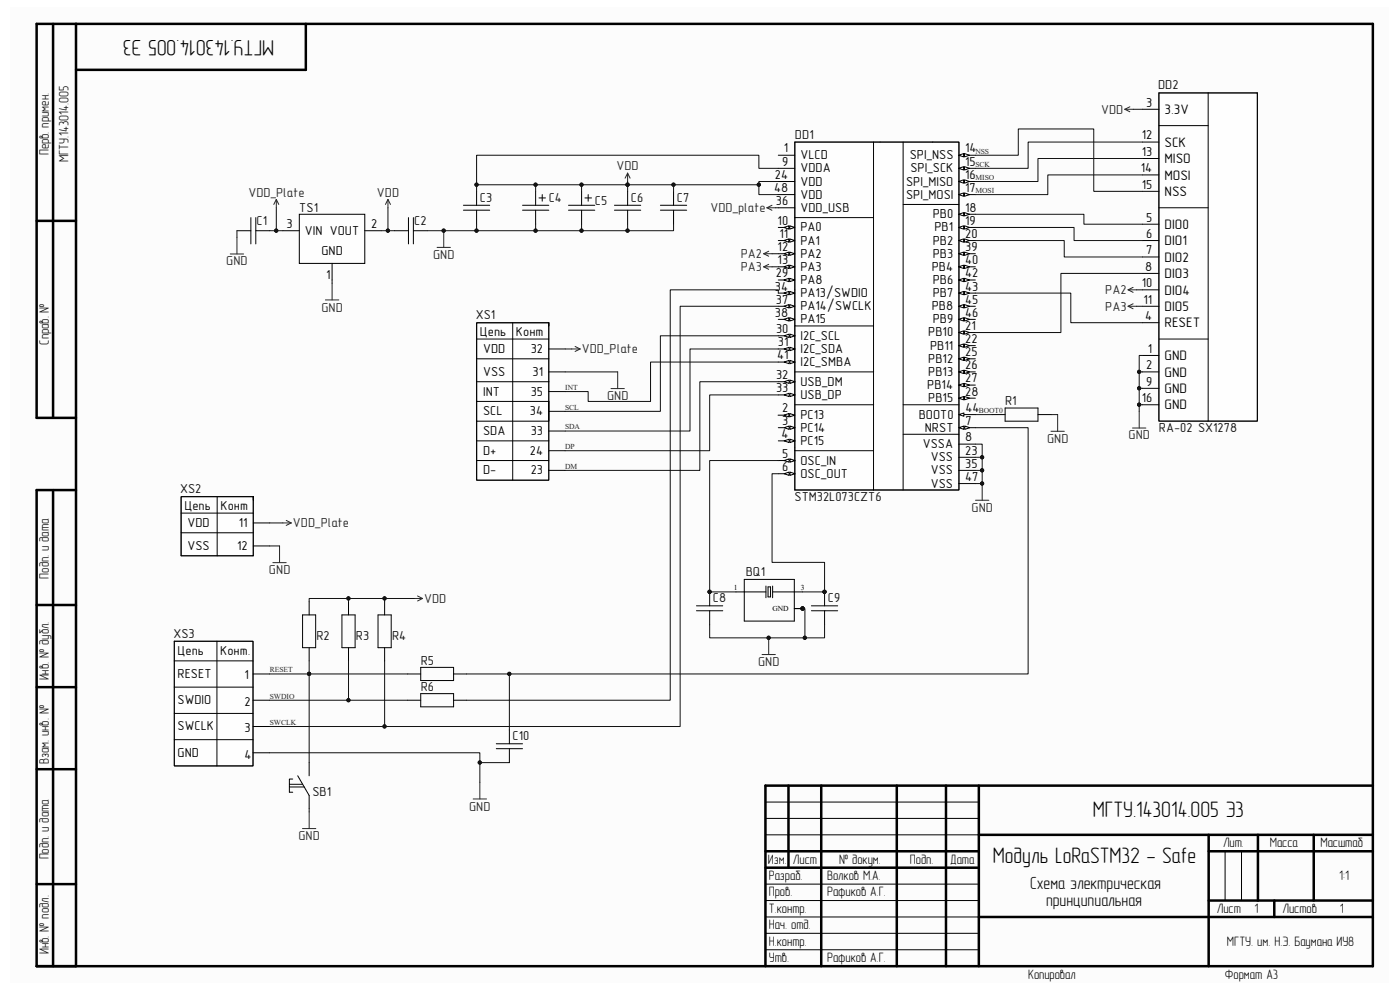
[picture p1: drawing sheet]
<svg xmlns="http://www.w3.org/2000/svg" width="297mm" height="210mm" viewBox="0 0 297 210" stroke-linecap="round" stroke-linejoin="round" font-family="sans-serif">
<path d="M2.2 1.6h292.5v206.8h-292.5z" fill="#fcfcfc"/>
<g fill="none" stroke="#000" stroke-width=".53">
<path d="M11.3 5.1v83.5M16.1 5.1v199.9M64.9 5.1v9.7h-48.8M7.8 46.9h8.3M16.1 88.6h-8.3v-83.5h283.5v199.9h-283.5v-101h8.3M11.3 104v101M7.8 128.3h8.3M7.8 145.8h8.3M7.8 163.2h8.3M167.3 166.7v17.4M174.2 166.7v38.3M190.3 166.7v38.3"/>
<path d="M200.7 166.7v38.3M207.7 177.1h83.6M207.7 166.7v38.3M256.4 177.1v27.9M266.9 177.1v13.9M278.7 177.1v13.9M291.3 166.7h-128.9v38.3M7.8 187.6h8.3M162.4 180.6h45.3M162.4 184.1h45.3M207.7 194.5h83.6M256.4 180.6h34.9"/>
<path d="M256.4 191h34.9M270.3 191v3.5"/>
</g>
<path d="M162.4 177.1h45.3M162.4 173.6h45.3M162.4 170.1h45.3M162.4 198h45.3M162.4 194.5h45.3M162.4 191h45.3M162.4 187.6h45.3M259.9 180.6v10.4M263.4 180.6v10.4M162.4 201.5h45.3" fill="none" stroke="#000" stroke-width=".21"/>
<path d="M245.9 19.8h20.8v69.5h-20.8z" fill="#fefefe"/>
<g fill="none" stroke="#262626" stroke-width=".21">
<path d="M245.9 19.7h20.8v69.6h-20.8zM238.6 23.2l1.1 .5M238.6 23.2h1.8M239.7 22.7l-1.1 .5M48.9 53.9h2.8M50.3 50.3v3.6M58.6 42.3l-.5 1.1M58.6 42.3l.5 1.1M58.6 42.3v1.8M92.7 52.5h2.9M94.1 48.9v3.6M69 63.6h2.9"/>
<path d="M70.5 60.1v3.5M240.3 90.8h2.8M241.7 87.3v3.5"/>
</g>
<g fill="none" stroke="#000" stroke-width=".21">
<path d="M245.9 19.7h20.9v69.6h-20.9zM256.3 19.7v69.6M242.4 23.2h3.5M242.4 30.1h3.5M242.4 33.6h3.5M242.4 37.1h3.5M245.9 26.7h10.4M50.3 48.9h2.9M53.2 46.2v5.5M54.3 48.9h2.9M54.3 46.2v5.5M83.7 48.9h3"/>
<path d="M86.7 46.2v5.5M87.7 46.2v5.5M87.7 48.9h3M242.4 40.6h3.5M242.4 47.6h3.5M242.4 51h3.5M242.4 54.5h3.5M242.4 58h3.5M245.9 44.1h10.4M242.4 61.5h3.5M242.4 65h3.5M242.4 68.5h3.5"/>
<path d="M242.4 75.4h3.5M242.4 78.9h3.5M245.9 71.9h10.4M242.4 82.4h3.5M242.4 85.9h3.5"/>
</g>
<circle cx="94.1" cy="48.9" r=".34" fill="#0e0e0e" stroke="#0e0e0e" stroke-width=".21"/>
<path d="M38.5 105.4h15.2v12.5h-15.2z" fill="#fefefe"/>
<g fill="none" stroke="#262626" stroke-width=".21">
<path d="M82.3 42.3l-.5 1.1M82.3 42.3l.5 1.1M82.3 42.3v1.8M223 91.5h2.8M224.4 88v3.5M38.4 105.4h15.3v12.5h-15.3zM57.9 119.4h2.8M59.3 115.8v3.6M60 110.9h1.8M60.7 110.4l1.1 .5M61.8 110.9l-1.1 .6M207 106.1h2.8"/>
<path d="M208.4 102.6v3.5M87.9 127h1.7M88.6 126.4l1 .6M89.6 127l-1 .5M100.4 169.5h2.8M101.8 166v3.5"/>
</g>
<g fill="none" stroke="#000" stroke-width=".21">
<path d="M210.5 88h2.7M213.2 86.6h7v2.7h-7zM220.2 88h2.8M38.4 108.8h15.3M38.4 113h15.3M46.1 105.4v12.5M53.7 105.4h-15.3v12.5h15.3v-12.5v.7M53.7 110.9h3.5M53.7 115.8h3.5M64.2 130.4h2.8v7h-2.8zM65.6 127.7v2.7M65.6 137.4v2.8"/>
<path d="M72.5 130.4h2.8v7h-2.8zM73.9 127.7v2.7M73.9 137.4v2.8M80.2 130.4h2.8v7h-2.8zM81.6 127.7v2.7M81.6 137.4v2.8M86.5 143h2.8M86.5 148.5h2.8M89.3 141.6h6.9v2.8h-6.9zM89.3 147.1h6.9v2.8h-6.9zM96.2 143h2.8M96.2 148.5h2.8"/>
</g>
<circle cx="208.4" cy="102.6" r=".34" fill="#0e0e0e" stroke="#0e0e0e" stroke-width=".21"/>
<path d="M168.7 30.2h34.8v73.7h-34.8z" fill="#fefefe"/>
<path d="M168.7 30.1h34.8v73.8h-34.8z" fill="none" stroke="#262626" stroke-width=".21"/>
<path d="M165.1 32.9h3.5M165.1 35.7h3.5M165.1 38.5h3.5M165.1 44.1h3.5M165.1 41.3h3.5M203.4 99.8h3.5M203.4 97h3.5M203.4 94.2h3.5M165.1 100.5h3.6M203.4 102.6h3.5" fill="none" stroke="#000" stroke-width=".21"/>
<path d="M167.6 100.1l1.1 .4-1.1 .3z" fill="#fcfcfc"/>
<path d="M167.6 100.1l1.1 .4-1.1 .3z" fill="none" stroke="#000" stroke-width=".21"/>
<path d="M166.4 100.5l1-.4v.7z" fill="#fcfcfc"/>
<path d="M165.1 97.7h3.6M166.4 100.5l1-.4v.7z" fill="none" stroke="#000" stroke-width=".21"/>
<path d="M167.6 97.3l1.1 .4-1.1 .4z" fill="#fcfcfc"/>
<path d="M167.6 97.3l1.1 .4-1.1 .4z" fill="none" stroke="#000" stroke-width=".21"/>
<path d="M166.4 97.7l1-.4v.8z" fill="#fcfcfc"/>
<path d="M165.1 93.5h3.6M166.4 97.7l1-.4v.8z" fill="none" stroke="#000" stroke-width=".21"/>
<path d="M167.6 93.2l1.1 .3-1.1 .4z" fill="#fcfcfc"/>
<path d="M167.6 93.2l1.1 .3-1.1 .4z" fill="none" stroke="#000" stroke-width=".21"/>
<path d="M166.4 93.5l1-.3v.7z" fill="#fcfcfc"/>
<path d="M165.1 90.7h3.6M166.4 93.5l1-.3v.7z" fill="none" stroke="#000" stroke-width=".21"/>
<path d="M167.6 90.4l1.1 .3-1.1 .4z" fill="#fcfcfc"/>
<path d="M167.6 90.4l1.1 .3-1.1 .4z" fill="none" stroke="#000" stroke-width=".21"/>
<path d="M166.4 90.7l1-.3v.7z" fill="#fcfcfc"/>
<path d="M165.1 88.1h3.5M166.4 90.7l1-.3v.7z" fill="none" stroke="#000" stroke-width=".21"/>
<path d="M167.5 87.7l1.1 .4-1.1 .3z" fill="#fcfcfc"/>
<path d="M167.5 87.7l1.1 .4-1.1 .3z" fill="none" stroke="#000" stroke-width=".21"/>
<path d="M166.3 88.1l1.1-.4v.7z" fill="#fcfcfc"/>
<path d="M166.3 88.1l1.1-.4v.7zM203.4 84.5h3.5" fill="none" stroke="#000" stroke-width=".21"/>
<path d="M203.4 84.5l1-.4v.7z" fill="#fcfcfc"/>
<path d="M203.4 84.5l1-.4v.7z" fill="none" stroke="#000" stroke-width=".21"/>
<path d="M204.6 84.1l1.1 .4-1.1 .3z" fill="#fcfcfc"/>
<path d="M203.4 81.7h3.5M204.6 84.1l1.1 .4-1.1 .3z" fill="none" stroke="#000" stroke-width=".21"/>
<path d="M203.4 81.7l1-.4v.7z" fill="#fcfcfc"/>
<path d="M203.4 81.7l1-.4v.7z" fill="none" stroke="#000" stroke-width=".21"/>
<path d="M204.6 81.3l1.1 .4-1.1 .3z" fill="#fcfcfc"/>
<path d="M203.4 78.9h3.5M204.6 81.3l1.1 .4-1.1 .3z" fill="none" stroke="#000" stroke-width=".21"/>
<path d="M203.4 78.9l1-.4v.7z" fill="#fcfcfc"/>
<path d="M203.4 78.9l1-.4v.7z" fill="none" stroke="#000" stroke-width=".21"/>
<path d="M204.6 78.5l1.1 .4-1.1 .3z" fill="#fcfcfc"/>
<path d="M203.4 76.1h3.5M204.6 78.5l1.1 .4-1.1 .3z" fill="none" stroke="#000" stroke-width=".21"/>
<path d="M203.4 76.1l1-.3v.7z" fill="#fcfcfc"/>
<path d="M203.4 76.1l1-.3v.7z" fill="none" stroke="#000" stroke-width=".21"/>
<path d="M204.6 75.8l1.1 .3-1.1 .4z" fill="#fcfcfc"/>
<path d="M203.4 73.3h3.5M204.6 75.8l1.1 .3-1.1 .4z" fill="none" stroke="#000" stroke-width=".21"/>
<path d="M203.4 73.3l1-.3v.7z" fill="#fcfcfc"/>
<path d="M203.4 73.3l1-.3v.7z" fill="none" stroke="#000" stroke-width=".21"/>
<path d="M204.6 73l1.1 .3-1.1 .4z" fill="#fcfcfc"/>
<path d="M203.4 70.5h3.5M204.6 73l1.1 .3-1.1 .4z" fill="none" stroke="#000" stroke-width=".21"/>
<path d="M203.4 70.5l1-.3v.7z" fill="#fcfcfc"/>
<path d="M203.4 70.5l1-.3v.7z" fill="none" stroke="#000" stroke-width=".21"/>
<path d="M204.6 70.2l1.1 .3-1.1 .4z" fill="#fcfcfc"/>
<path d="M203.4 67.7h3.5M204.6 70.2l1.1 .3-1.1 .4z" fill="none" stroke="#000" stroke-width=".21"/>
<path d="M203.4 67.7l1-.3v.7z" fill="#fcfcfc"/>
<path d="M203.4 67.7l1-.3v.7z" fill="none" stroke="#000" stroke-width=".21"/>
<path d="M204.6 67.4l1.1 .3-1.1 .4z" fill="#fcfcfc"/>
<path d="M203.4 65h3.5M204.6 67.4l1.1 .3-1.1 .4z" fill="none" stroke="#000" stroke-width=".21"/>
<path d="M203.4 65l1-.4v.7z" fill="#fcfcfc"/>
<path d="M203.4 65l1-.4v.7z" fill="none" stroke="#000" stroke-width=".21"/>
<path d="M204.6 64.6l1.1 .4-1.1 .3z" fill="#fcfcfc"/>
<path d="M203.4 62.2h3.5M204.6 64.6l1.1 .4-1.1 .3z" fill="none" stroke="#000" stroke-width=".21"/>
<path d="M203.4 62.2l1-.4v.7z" fill="#fcfcfc"/>
<path d="M203.4 62.2l1-.4v.7z" fill="none" stroke="#000" stroke-width=".21"/>
<path d="M204.6 61.8l1.1 .4-1.1 .3z" fill="#fcfcfc"/>
<path d="M203.4 59.4h3.5M204.6 61.8l1.1 .4-1.1 .3z" fill="none" stroke="#000" stroke-width=".21"/>
<path d="M203.4 59.4l1-.4v.8z" fill="#fcfcfc"/>
<path d="M203.4 59.4l1-.4v.8z" fill="none" stroke="#000" stroke-width=".21"/>
<path d="M204.6 59l1.1 .4-1.1 .4z" fill="#fcfcfc"/>
<path d="M204.6 59l1.1 .4-1.1 .4zM165.1 76.8h3.6" fill="none" stroke="#000" stroke-width=".21"/>
<path d="M167.6 76.5l1.1 .3-1.1 .4z" fill="#fcfcfc"/>
<path d="M167.6 76.5l1.1 .3-1.1 .4z" fill="none" stroke="#000" stroke-width=".21"/>
<path d="M166.4 76.8l1-.3v.7z" fill="#fcfcfc"/>
<path d="M203.4 56.6h3.5M166.4 76.8l1-.3v.7z" fill="none" stroke="#000" stroke-width=".21"/>
<path d="M203.4 56.6l1-.3v.7z" fill="#fcfcfc"/>
<path d="M203.4 56.6l1-.3v.7z" fill="none" stroke="#000" stroke-width=".21"/>
<path d="M204.6 56.3l1.1 .3-1.1 .4z" fill="#fcfcfc"/>
<path d="M203.4 53.8h3.5M204.6 56.3l1.1 .3-1.1 .4z" fill="none" stroke="#000" stroke-width=".21"/>
<path d="M203.4 53.8l1-.3v.7z" fill="#fcfcfc"/>
<path d="M203.4 53.8l1-.3v.7z" fill="none" stroke="#000" stroke-width=".21"/>
<path d="M204.6 53.5l1.1 .3-1.1 .4z" fill="#fcfcfc"/>
<path d="M203.4 51h3.5M204.6 53.5l1.1 .3-1.1 .4z" fill="none" stroke="#000" stroke-width=".21"/>
<path d="M203.4 51l1-.3v.7z" fill="#fcfcfc"/>
<path d="M203.4 51l1-.3v.7z" fill="none" stroke="#000" stroke-width=".21"/>
<path d="M204.6 50.7l1.1 .3-1.1 .4z" fill="#fcfcfc"/>
<path d="M203.4 48.3h3.5M204.6 50.7l1.1 .3-1.1 .4z" fill="none" stroke="#000" stroke-width=".21"/>
<path d="M203.4 48.3l1-.4v.7z" fill="#fcfcfc"/>
<path d="M203.4 48.3l1-.4v.7z" fill="none" stroke="#000" stroke-width=".21"/>
<path d="M204.6 47.9l1.1 .4-1.1 .3z" fill="#fcfcfc"/>
<path d="M203.4 45.5h3.5M204.6 47.9l1.1 .4-1.1 .3z" fill="none" stroke="#000" stroke-width=".21"/>
<path d="M203.4 45.5l1-.4v.7z" fill="#fcfcfc"/>
<path d="M203.4 45.5l1-.4v.7z" fill="none" stroke="#000" stroke-width=".21"/>
<path d="M204.6 45.1l1.1 .4-1.1 .3z" fill="#fcfcfc"/>
<path d="M204.6 45.1l1.1 .4-1.1 .3zM165.1 67.7h3.5" fill="none" stroke="#000" stroke-width=".21"/>
<path d="M167.5 67.4l1.1 .3-1.1 .4z" fill="#fcfcfc"/>
<path d="M167.5 67.4l1.1 .3-1.1 .4z" fill="none" stroke="#000" stroke-width=".21"/>
<path d="M166.3 67.7l1.1-.3v.7z" fill="#fcfcfc"/>
<path d="M165.1 65h3.5M166.3 67.7l1.1-.3v.7z" fill="none" stroke="#000" stroke-width=".21"/>
<path d="M167.5 64.6l1.1 .4-1.1 .3z" fill="#fcfcfc"/>
<path d="M167.5 64.6l1.1 .4-1.1 .3z" fill="none" stroke="#000" stroke-width=".21"/>
<path d="M166.3 65l1.1-.4v.7z" fill="#fcfcfc"/>
<path d="M165.1 62.2h3.5M166.3 65l1.1-.4v.7z" fill="none" stroke="#000" stroke-width=".21"/>
<path d="M167.5 61.8l1.1 .4-1.1 .3z" fill="#fcfcfc"/>
<path d="M167.5 61.8l1.1 .4-1.1 .3z" fill="none" stroke="#000" stroke-width=".21"/>
<path d="M166.3 62.2l1.1-.4v.7z" fill="#fcfcfc"/>
<path d="M166.3 62.2l1.1-.4v.7zM165.1 83.8h3.6" fill="none" stroke="#000" stroke-width=".21"/>
<path d="M167.6 83.4l1.1 .4-1.1 .3z" fill="#fcfcfc"/>
<path d="M167.6 83.4l1.1 .4-1.1 .3z" fill="none" stroke="#000" stroke-width=".21"/>
<path d="M166.4 83.8l1-.4v.7z" fill="#fcfcfc"/>
<path d="M165.1 81h3.6M166.4 83.8l1-.4v.7z" fill="none" stroke="#000" stroke-width=".21"/>
<path d="M167.6 80.6l1.1 .4-1.1 .3z" fill="#fcfcfc"/>
<path d="M167.6 80.6l1.1 .4-1.1 .3z" fill="none" stroke="#000" stroke-width=".21"/>
<path d="M166.4 81l1-.4v.7z" fill="#fcfcfc"/>
<path d="M165.1 74h3.6M166.4 81l1-.4v.7z" fill="none" stroke="#000" stroke-width=".21"/>
<path d="M167.6 73.7l1.1 .3-1.1 .4z" fill="#fcfcfc"/>
<path d="M167.6 73.7l1.1 .3-1.1 .4z" fill="none" stroke="#000" stroke-width=".21"/>
<path d="M166.4 74l1-.3v.7z" fill="#fcfcfc"/>
<path d="M165.1 71.2h3.6M166.4 74l1-.3v.7z" fill="none" stroke="#000" stroke-width=".21"/>
<path d="M167.6 70.9l1.1 .3-1.1 .4z" fill="#fcfcfc"/>
<path d="M167.6 70.9l1.1 .3-1.1 .4z" fill="none" stroke="#000" stroke-width=".21"/>
<path d="M166.4 71.2l1-.3v.7z" fill="#fcfcfc"/>
<path d="M165.1 59.4h3.5M166.4 71.2l1-.3v.7z" fill="none" stroke="#000" stroke-width=".21"/>
<path d="M167.5 59l1.1 .4-1.1 .4z" fill="#fcfcfc"/>
<path d="M167.5 59l1.1 .4-1.1 .4z" fill="none" stroke="#000" stroke-width=".21"/>
<path d="M166.3 59.4l1.1-.4v.8z" fill="#fcfcfc"/>
<path d="M166.3 59.4l1.1-.4v.8zM203.4 41.3h3.5" fill="none" stroke="#000" stroke-width=".21"/>
<path d="M203.4 41.3l1-.4v.7z" fill="#fcfcfc"/>
<path d="M203.4 41.3l1-.4v.7z" fill="none" stroke="#000" stroke-width=".21"/>
<path d="M204.6 40.9l1.1 .4-1.1 .3z" fill="#fcfcfc"/>
<path d="M203.4 38.5h3.5M204.6 40.9l1.1 .4-1.1 .3z" fill="none" stroke="#000" stroke-width=".21"/>
<path d="M203.4 38.5l1-.3v.7z" fill="#fcfcfc"/>
<path d="M203.4 38.5l1-.3v.7z" fill="none" stroke="#000" stroke-width=".21"/>
<path d="M204.6 38.2l1.1 .3-1.1 .4z" fill="#fcfcfc"/>
<path d="M203.4 35.7h3.5M204.6 38.2l1.1 .3-1.1 .4z" fill="none" stroke="#000" stroke-width=".21"/>
<path d="M203.4 35.7l1-.3v.7z" fill="#fcfcfc"/>
<path d="M203.4 35.7l1-.3v.7z" fill="none" stroke="#000" stroke-width=".21"/>
<path d="M204.6 35.4l1.1 .3-1.1 .4z" fill="#fcfcfc"/>
<path d="M203.4 32.9h3.5M204.6 35.4l1.1 .3-1.1 .4z" fill="none" stroke="#000" stroke-width=".21"/>
<path d="M203.4 32.9l1-.3v.7z" fill="#fcfcfc"/>
<path d="M203.4 32.9l1-.3v.7z" fill="none" stroke="#000" stroke-width=".21"/>
<path d="M204.6 32.6l1.1 .3-1.1 .4z" fill="#fcfcfc"/>
<path d="M204.6 32.6l1.1 .3-1.1 .4zM165.1 56.6h3.5" fill="none" stroke="#000" stroke-width=".21"/>
<path d="M167.5 56.3l1.1 .3-1.1 .4z" fill="#fcfcfc"/>
<path d="M167.5 56.3l1.1 .3-1.1 .4z" fill="none" stroke="#000" stroke-width=".21"/>
<path d="M166.3 56.6l1.1-.3v.7z" fill="#fcfcfc"/>
<path d="M165.1 53.8h3.5M166.3 56.6l1.1-.3v.7z" fill="none" stroke="#000" stroke-width=".21"/>
<path d="M167.5 53.5l1.1 .3-1.1 .4z" fill="#fcfcfc"/>
<path d="M167.5 53.5l1.1 .3-1.1 .4z" fill="none" stroke="#000" stroke-width=".21"/>
<path d="M166.3 53.8l1.1-.3v.7z" fill="#fcfcfc"/>
<path d="M165.1 51h3.5M166.3 53.8l1.1-.3v.7z" fill="none" stroke="#000" stroke-width=".21"/>
<path d="M167.5 50.7l1.1 .3-1.1 .4z" fill="#fcfcfc"/>
<path d="M167.5 50.7l1.1 .3-1.1 .4z" fill="none" stroke="#000" stroke-width=".21"/>
<path d="M166.3 51l1.1-.3v.7z" fill="#fcfcfc"/>
<path d="M165.1 48.3h3.5M166.3 51l1.1-.3v.7z" fill="none" stroke="#000" stroke-width=".21"/>
<path d="M167.5 47.9l1.1 .4-1.1 .3z" fill="#fcfcfc"/>
<path d="M167.5 47.9l1.1 .4-1.1 .3z" fill="none" stroke="#000" stroke-width=".21"/>
<path d="M166.3 48.3l1.1-.4v.7z" fill="#fcfcfc"/>
<path d="M166.3 48.3l1.1-.4v.7zM203.4 90.7h3.6" fill="none" stroke="#000" stroke-width=".21"/>
<path d="M203.4 90.7l1.1-.3v.7z" fill="#fcfcfc"/>
<path d="M203.4 90.7l1.1-.3v.7z" fill="none" stroke="#000" stroke-width=".21"/>
<path d="M204.7 90.4l1 .3-1 .4z" fill="#fcfcfc"/>
<path d="M203.4 88h3.6M204.7 90.4l1 .3-1 .4z" fill="none" stroke="#000" stroke-width=".21"/>
<path d="M203.4 88l1.1-.4v.7z" fill="#fcfcfc"/>
<path d="M185.3 30.1v39h-16.7v-39h34.8v73.9h-18.1M191.6 30.1v73.9M168.6 46.2h16.7M191.6 43.4h11.8M168.6 69.1v34.9h16.7M185.3 69.1v9.8h-16.7M185.3 78.9v25.1M168.6 85.9h16.7M168.6 95.6h16.7M191.6 85.9h11.8M191.6 92.1h11.8M203.4 88l1.1-.4v.7z" fill="none" stroke="#000" stroke-width=".21"/>
<path d="M162 53.8l1.1 .6M162 53.8h1.8M162 56.6l1.1 .5M162 56.6h1.8M163.1 53.3l-1.1 .5M163.1 56.1l-1.1 .5M239.3 61.5l1.1 .5M239.3 61.5h1.8M239.3 65l1.1 .5M239.3 65h1.8M240.4 61l-1.1 .5M240.4 64.4l-1.1 .6" fill="none" stroke="#262626" stroke-width=".21"/>
<path d="M37 136.1h16.7v26.4h-16.7z" fill="#fefefe"/>
<path d="M133.1 36.7l-.5 1.1M133.1 36.7l.6 1.1M133.1 36.7v1.8M162.7 44.1l1.1 .5M162.7 44.1h1.8M163.8 43.5l-1.1 .6M37 136.1h16.7v26.4h-16.7zM161.7 138.9h2.8M163.1 135.3v3.6" fill="none" stroke="#262626" stroke-width=".21"/>
<g fill="none" stroke="#000" stroke-width=".21">
<path d="M98.3 43.5h5.6M98.3 44.6h5.6M101.1 40.6v2.9M101.1 44.6v3M110.9 43.5h5.5M110.9 44.6h5.5M113.6 40.6v2.9M113.6 44.6v3M114.3 42h1.4M115 41.3v1.4M120.6 43.5h5.6M120.6 44.6h5.6"/>
<path d="M123.4 40.6v2.9M123.4 44.6v3M124.1 42h1.4M124.8 41.3v1.4M130.4 43.5h5.5M130.4 44.6h5.5M133.1 40.6v2.9M133.1 44.6v3M140.1 43.5h5.6M140.1 44.6h5.6M142.9 40.6v2.9M142.9 44.6v3"/>
<path d="M37 136h16.7v26.5h-16.7zM46 136v26.5M147.8 129.6h5.5M147.8 128.5h5.5M150.6 125.6v2.9M150.6 129.6v2.9M156.1 125.6h6.4M157.9 122.9h10.6v8.9h-10.6zM162.5 124.3v2.5M162.9 124.5h.6v2.1h-.6zM163.9 125.6h6.4M163.9 124.3v2.5"/>
<path d="M168.5 129.1h1.8M172.1 129.6h5.6M172.1 128.5h5.6M174.9 125.6v2.9M174.9 129.6v2.9M37 140.2h16.7M37 145.8h16.7M37 151.3h16.7M37 156.9h16.7M53.7 143h3.5M53.7 148.5h3.5M53.7 154.1h3.5"/>
<path d="M53.7 159.7h3.5"/>
</g>
<g fill="#0e0e0e" stroke="#0e0e0e" stroke-width=".21">
<circle cx="163.1" cy="135.3" r=".34"/>
<circle cx="150.5" cy="125.5" r=".34"/>
<circle cx="174.9" cy="125.5" r=".34"/>
<circle cx="170.3" cy="129.1" r=".34"/>
</g>
<path d="M63.5 45.5h13.9v10.4h-13.9z" fill-rule="evenodd" fill="#fefefe" stroke="#000" stroke-width=".21"/>
<path d="M60 48.9h3.5M70.5 55.9v3.5M77.4 48.9h3.5" fill="none" stroke="#000" stroke-width=".21"/>
<path d="M121.3 74h1.8M122 73.5l1.1 .5M123.1 74l-1.1 .6M131 78.9v3.5M129.6 82.4h2.9" fill="none" stroke="#262626" stroke-width=".21"/>
<path d="M101.2 68.5h15.2v33.4h-15.2z" fill="#fefefe"/>
<path d="M101.1 68.5h15.3v33.4h-15.3zM64.2 175.8h2.8M65.6 172.2v3.6" fill="none" stroke="#262626" stroke-width=".21"/>
<g fill="none" stroke="#000" stroke-width=".21">
<path d="M101.1 71.9h15.3M101.1 76.1h15.3M108.8 68.5v33.4M116.4 69.1v-.6v12.5M116.4 68.5h-15.3v12.5M116.4 74h3.5M116.4 78.9h3.5M101.1 81v4.2h15.3v-4.2M101.1 85.2v4.1h15.3v-4.1v16.7h-15.3v-12.6M101.1 81h15.3M101.1 93.5h15.3M101.1 97.7h15.3"/>
<path d="M116.4 91.4h3.5M116.4 83.1h3.5M116.4 87.3h3.5M116.4 95.6h3.5M116.4 99.8h3.5M105.3 157.8h5.6M105.3 158.8h5.6M108.1 154.8v3M108.1 158.8v3M61.4 166.9h3.1M61.4 166.4h2.8M62.1 165.3h-.7v2.8h.7"/>
<path d="M63.2 164.6l2.4 4.1v2.8M65.6 161.8v2.8"/>
</g>
<g fill="none" stroke="#0e0e0e" stroke-width=".21">
<path d="M113.6 39.2h9.8M133.1 38.5v.7h-9.7v1.4M142.9 39.2v1.4M161 39.2h-27.9v1.4M165.1 38.5h-4.1v2.8h4.1M165.1 35.7h-4.1v-2.8h-59.9v6.3M206.9 32.9h9.1v-5.5h16v13.2h10.4M240.4 23.2h2M242.4 30.1h-24.3v5.6h-11.2M242.4 33.6h-22.2v4.9h-13.3M242.4 37.1h-20.1v4.2h-15.4M50.3 48.9v1.4"/>
<path d="M57.2 48.9h2.8M58.6 44.1v4.8M70.5 59.4v.7M82.3 44.1v4.8h-1.4M82.3 48.9h1.4M101.1 40.6v-1.4h12.5v1.4M101.1 47.6v1.3M113.6 47.6v1.3h-22.9M113.6 48.9h9.8M123.4 47.6v1.3h9.7v-1.3M142.9 47.6v1.3h-9.8M163.8 53.8h1.3"/>
<path d="M163.8 56.6h1.3M164.5 44.1h.6M206.9 45.5h23.1v2.1h12.4M206.9 48.3h21v2.7h14.5M206.9 51h18.9v3.5h16.6M242.4 58h-17.3v12.5h-18.2M119.9 78.9h11.1M119.9 74h1.4M165.1 62.2v-.7h-22.9v87h-43.2M165.1 65h-20.8v89.1h-87.1M165.1 74h-18.7v17.4h-26.5M165.1 71.2h-25v16.1h-20.2"/>
<path d="M165.1 76.8h-27.1v8.4h-13.2v-2.1h-4.9M206.9 62.2h20.3v6.3h15.2M241.1 61.5h1.3M241.1 65h1.3M242.4 78.9h-.7v3.5M242.4 75.4h-.7v3.5M165.1 97.7h-14.5v27.9h5.5M165.1 83.8h-14.5v11.8h-30.7M165.1 81h-16.6v18.8h-28.6M206.9 94.2h1.5v2.8h-1.5M207 88h3.5M207 90.7h11.1v52.3h-110"/>
<path d="M208.4 99.8v2.8h-1.5M208.4 97v2.8h-1.5M223 88h1.4M242.4 85.9h-.7v1.4M242.4 82.4h-.7v3.5M57.2 110.9h2.8M57.2 115.8h2.1M165.1 100.5h-1.3v18.8h11.1v6.3h-4.6M73.9 127h-8.3v.7M81.6 127h-7.7v.7M87.9 127h-6.3v.7M150.6 132.5v2.8h24.3v-2.8"/>
<path d="M170.3 129.1h.5v6.2M57.2 159.7h44.6v6.3M57.2 148.5h29.3M57.2 143h29.3M65.6 140.2v21.6M73.9 140.2v8.3M81.6 140.2v13.9M99 143h9.1v11.8M65.6 171.5v.7M101.8 161.8h6.3"/>
</g>
<g fill="#0e0e0e" stroke="#0e0e0e" stroke-width=".21">
<circle cx="58.6" cy="48.9" r=".34"/>
<circle cx="241.7" cy="85.8" r=".34"/>
<circle cx="241.7" cy="82.4" r=".34"/>
<circle cx="241.7" cy="78.9" r=".34"/>
<circle cx="81.6" cy="126.9" r=".34"/>
<circle cx="73.9" cy="126.9" r=".34"/>
<circle cx="65.6" cy="143" r=".34"/>
<circle cx="73.9" cy="148.5" r=".34"/>
<circle cx="101.8" cy="161.8" r=".34"/>
<circle cx="208.4" cy="99.8" r=".34"/>
<circle cx="208.4" cy="102.6" r=".34"/>
<circle cx="108" cy="143" r=".34"/>
<circle cx="208.4" cy="97" r=".34"/>
<circle cx="123.4" cy="39.2" r=".34"/>
<circle cx="133.1" cy="39.2" r=".34"/>
<circle cx="133.1" cy="48.9" r=".34"/>
<circle cx="123.4" cy="48.9" r=".34"/>
<circle cx="101.1" cy="39.2" r=".34"/>
<circle cx="113.6" cy="39.2" r=".34"/>
<circle cx="142.9" cy="39.2" r=".34"/>
<circle cx="161" cy="39.2" r=".34"/>
<circle cx="113.6" cy="48.9" r=".34"/>
<circle cx="101.1" cy="48.9" r=".34"/>
<circle cx="94.1" cy="48.9" r=".34"/>
<circle cx="174.9" cy="125.5" r=".34"/>
<circle cx="150.5" cy="125.5" r=".34"/>
<circle cx="170.3" cy="129.1" r=".34"/>
<circle cx="170.7" cy="135.3" r=".34"/>
<circle cx="163.1" cy="135.3" r=".34"/>
<circle cx="82.3" cy="48.9" r=".34"/>
<circle cx="81.6" cy="154.1" r=".34"/>
</g>
<g font-size="4.7">
<text x="58.2" y="8.5" transform="rotate(-180 58.2 8.5)">МГТУ.143014.005 Э3</text>
<text x="231.8" y="173.3">МГТУ.143014.005 Э3</text>
<text x="210.6" y="183.1">Модуль LoRaSTM32 - Safe</text>
</g>
<g font-size="3.7">
<text x="218.5" y="188.7">Схема электрическая</text>
<text x="221.9" y="192.2">принципиальная</text>
</g>
<g font-size="2.9">
<text x="247.1" y="24.2">3.3V</text>
<text x="10.4" y="32.9" transform="rotate(-90 10.4 32.9)">Перв. примен.</text>
<text x="14.6" y="34.4" transform="rotate(-90 14.6 34.4)">МГТУ.143014.005</text>
<text x="247.1" y="31.2">SCK</text>
<text x="247.1" y="34.6">MISO</text>
<text x="247.1" y="38.1">MOSI</text>
<text x="247.1" y="41.6">NSS</text>
<text x="247.1" y="48.6">DIO0</text>
<text x="247.1" y="52">DIO1</text>
<text x="247.1" y="55.5">DIO2</text>
<text x="247.1" y="59">DIO3</text>
<text x="247.1" y="62.5">DIO4</text>
<text x="247.1" y="66">DIO5</text>
<text x="247.1" y="69.4">RESET</text>
<text x="10.4" y="73.2" transform="rotate(-90 10.4 73.2)">Справ. №</text>
<text x="247.1" y="76.4">GND</text>
<text x="247.1" y="79.9">GND</text>
<text x="247.1" y="83.4">GND</text>
<text x="247.1" y="86.9">GND</text>
<text x="10.4" y="122.8" transform="rotate(-90 10.4 122.8)">Подп. и дата</text>
<text x="10.4" y="144.3" transform="rotate(-90 10.4 144.3)">Инв. № дубл.</text>
<text x="10.4" y="162.1" transform="rotate(-90 10.4 162.1)">Взам. инв. №</text>
<text x="259.5" y="179.7">Лит.</text>
<text x="269.4" y="179.7">Масса</text>
<text x="280.2" y="179.7">Масштаб</text>
<text x="10.4" y="182.3" transform="rotate(-90 10.4 182.3)">Подп. и дата</text>
<text x="162.9" y="183.2">Изм.</text>
<text x="168.2" y="183.2">Лист</text>
<text x="178" y="183.2">№ докум.</text>
<text x="193.1" y="183.2">Подп.</text>
<text x="201.6" y="183.2">Дата</text>
<text x="163.1" y="190.2">Пров.</text>
<text x="163.1" y="186.7">Разраб.</text>
<text x="175.5" y="190.2">Рафиков А.Г.</text>
<text x="175.5" y="186.7">Волков М.А.</text>
<text x="284.1" y="186.7">1:1</text>
<text x="163.1" y="193.7">Т.контр.</text>
<text x="163.1" y="197.1">Нач. отд.</text>
<text x="258.1" y="193.7">Лист</text>
<text x="266.1" y="193.7">1</text>
<text x="272.1" y="193.7">Листов</text>
<text x="284.3" y="193.7">1</text>
<text x="10.4" y="202.4" transform="rotate(-90 10.4 202.4)">Инв. № подл.</text>
<text x="163.1" y="200.6">Н.контр.</text>
<text x="260.3" y="200.6">МГТУ. им. Н.Э. Баумана ИУ8</text>
<text x="163.1" y="204.1">Утв.</text>
<text x="175.5" y="204.1">Рафиков А.Г.</text>
<text x="218.1" y="207.6">Копировал</text>
<text x="259.9" y="207.6">Формат А3</text>
</g>
<g font-size="2.8">
<text x="243.2" y="22.6">3</text>
<text x="242.2" y="29.6">12</text>
<text x="165.9" y="35.1">9</text>
<text x="166.3" y="32.3">1</text>
<text x="169.8" y="33.8">VLCD</text>
<text x="193" y="33.8">SPI_NSS</text>
<text x="204.8" y="35.1">15</text>
<text x="204.8" y="32.3">14</text>
<text x="242.2" y="33.1">13</text>
<text x="164.2" y="40.7">48</text>
<text x="164.4" y="37.9">24</text>
<text x="169.8" y="36.6">VDDA</text>
<text x="169.8" y="39.4">VDD</text>
<text x="192.2" y="39.4">SPI_MISO</text>
<text x="193.2" y="36.6">SPI_SCK</text>
<text x="204.8" y="40.7">17</text>
<text x="204.8" y="37.9">16</text>
<text x="242" y="36.5">14</text>
<text x="242.2" y="40">15</text>
<text x="164.6" y="43.5">36</text>
<text x="165" y="47.7">10</text>
<text x="169.8" y="44.9">VDD_USB</text>
<text x="169.8" y="42.1">VDD</text>
<text x="192.2" y="42.1">SPI_MOSI</text>
<text x="197.9" y="46.3">PB0</text>
<text x="204.8" y="47.7">19</text>
<text x="204.8" y="44.9">18</text>
<text x="243.2" y="47">5</text>
<text x="60.8" y="48.4">3</text>
<text x="64.7" y="49.8">VIN VOUT</text>
<text x="78.7" y="48.4">2</text>
<text x="165" y="53.3">12</text>
<text x="165.4" y="50.5">11</text>
<text x="169.8" y="51.9">PA1</text>
<text x="169.8" y="49.1">PA0</text>
<text x="197.9" y="51.9">PB2</text>
<text x="198.2" y="49.1">PB1</text>
<text x="204.8" y="53.3">39</text>
<text x="204.8" y="50.5">20</text>
<text x="243.2" y="50.5">6</text>
<text x="243.2" y="54">7</text>
<text x="68.2" y="54.1">GND</text>
<text x="69.2" y="59.2">1</text>
<text x="164.6" y="58.8">29</text>
<text x="165" y="56">13</text>
<text x="169.8" y="57.4">PA3</text>
<text x="169.8" y="54.7">PA2</text>
<text x="197.7" y="57.4">PB4</text>
<text x="197.9" y="54.7">PB3</text>
<text x="204.8" y="58.8">42</text>
<text x="204.8" y="56">40</text>
<text x="243" y="57.4">8</text>
<text x="164.4" y="61.6">34</text>
<text x="164.6" y="64.4">37</text>
<text x="169.8" y="65.8">PA14/SWCLK</text>
<text x="169.8" y="63">PA13/SWDIO</text>
<text x="169.8" y="60.2">PA8</text>
<text x="197.7" y="65.8">PB8</text>
<text x="197.9" y="63">PB7</text>
<text x="197.9" y="60.2">PB6</text>
<text x="204.8" y="64.4">45</text>
<text x="204.8" y="61.6">43</text>
<text x="242.2" y="60.9">10</text>
<text x="242.6" y="64.4">11</text>
<text x="101.8" y="71.4">Цепь</text>
<text x="109.5" y="71.4">Конт</text>
<text x="164.4" y="67.2">38</text>
<text x="164.6" y="70.7">30</text>
<text x="169.8" y="68.6">PA15</text>
<text x="196.9" y="71.4">PB10</text>
<text x="197.9" y="68.6">PB9</text>
<text x="204.8" y="70">21</text>
<text x="204.8" y="67.2">46</text>
<text x="243" y="67.9">4</text>
<text x="102.5" y="74.8">VDD</text>
<text x="112.6" y="74.9">32</text>
<text x="164.8" y="76.2">41</text>
<text x="165" y="73.4">31</text>
<text x="169.8" y="77.6">I2C_SMBA</text>
<text x="169.8" y="74.9">I2C_SDA</text>
<text x="169.8" y="72.1">I2C_SCL</text>
<text x="196.9" y="77">PB12</text>
<text x="197.3" y="74.2">PB11</text>
<text x="204.8" y="75.6">25</text>
<text x="204.8" y="72.8">22</text>
<text x="243.5" y="74.8">1</text>
<text x="102.5" y="79.7">VSS</text>
<text x="102.5" y="83.9">INT</text>
<text x="112.6" y="83.9">35</text>
<text x="113" y="79.8">31</text>
<text x="164.6" y="83.2">33</text>
<text x="164.6" y="80.4">32</text>
<text x="169.8" y="81.8">USB_DM</text>
<text x="196.7" y="82.5">PB14</text>
<text x="196.9" y="79.8">PB13</text>
<text x="204.8" y="83.9">28</text>
<text x="204.8" y="81.1">27</text>
<text x="204.8" y="78.3">26</text>
<text x="243.2" y="78.3">2</text>
<text x="243.2" y="81.8">9</text>
<text x="102.5" y="88.1">SCL</text>
<text x="112.4" y="88.1">34</text>
<text x="165.9" y="87.5">2</text>
<text x="169.8" y="88.9">PC13</text>
<text x="169.8" y="84.6">USB_DP</text>
<text x="194.9" y="88.8">BOOT0</text>
<text x="196.9" y="85.3">PB15</text>
<text x="204.8" y="87.4">44</text>
<text x="242.2" y="85.3">16</text>
<text x="102.5" y="92.2">SDA</text>
<text x="112.6" y="92.3">33</text>
<text x="165.8" y="93">4</text>
<text x="165.9" y="90.2">3</text>
<text x="169.8" y="94.4">PC15</text>
<text x="169.8" y="91.6">PC14</text>
<text x="195.8" y="95.1">VSSA</text>
<text x="196.2" y="91.6">NRST</text>
<text x="204.8" y="93.6">8</text>
<text x="204.8" y="90.2">7</text>
<text x="102.5" y="96.4">D+</text>
<text x="102.5" y="100.6">D-</text>
<text x="112.4" y="96.5">24</text>
<text x="112.6" y="100.6">23</text>
<text x="165.9" y="99.9">6</text>
<text x="165.9" y="97.2">5</text>
<text x="169.8" y="101.3">OSC_OUT</text>
<text x="169.8" y="98.6">OSC_IN</text>
<text x="197.5" y="100.6">VSS</text>
<text x="197.5" y="97.9">VSS</text>
<text x="204.8" y="99.2">35</text>
<text x="204.8" y="96.4">23</text>
<text x="197.5" y="103.4">VSS</text>
<text x="204.8" y="102">47</text>
<text x="39.1" y="108.3">Цепь</text>
<text x="39.8" y="111.8">VDD</text>
<text x="46.8" y="108.3">Конт</text>
<text x="50.7" y="111.8">11</text>
<text x="39.8" y="116.6">VSS</text>
<text x="50.3" y="116.7">12</text>
<text x="37.7" y="138.9">Цепь</text>
<text x="37.7" y="143.8">RESET</text>
<text x="46.7" y="138.9">Конт.</text>
<text x="37.7" y="149.4">SWDIO</text>
<text x="51.9" y="144.1">1</text>
<text x="51.9" y="149.7">2</text>
<text x="37.7" y="154.9">SWCLK</text>
<text x="51.9" y="155.3">3</text>
<text x="37.7" y="160.5">GND</text>
<text x="51.9" y="161">4</text>
</g>
<g font-size="2.8" fill="#0e0e0e">
<text x="245.7" y="19">DD2</text>
<text x="168.7" y="29.6">DD1</text>
<text x="54.4" y="47.7">C1</text>
<text x="63.5" y="44.9">TS1</text>
<text x="87.9" y="47.7">C2</text>
<text x="101.8" y="42.8">C3</text>
<text x="116.4" y="42.8">C4</text>
<text x="126.2" y="43.5">C5</text>
<text x="133.9" y="42.8">C6</text>
<text x="143.6" y="42.8">C7</text>
<text x="100.9" y="67.7">XS1</text>
<text x="213.2" y="86">R1</text>
<text x="245.9" y="91.6">RA-02 SX1278</text>
<text x="38.2" y="104.6">XS2</text>
<text x="168.6" y="106.3">STM32L073CZT6</text>
<text x="158.2" y="122.2">BQ1</text>
<text x="151.3" y="127.8">C8</text>
<text x="175.6" y="127.8">C9</text>
<text x="36.8" y="135.3">XS3</text>
<text x="67.1" y="135.7">R2</text>
<text x="75.5" y="135.7">R3</text>
<text x="83.2" y="135.7">R4</text>
<text x="89.3" y="141">R5</text>
<text x="89.3" y="146.6">R6</text>
<text x="108.8" y="157.1">C10</text>
<text x="66.3" y="168.9">SB1</text>
</g>
<g font-size="2.8" fill="#262626">
<text x="233.6" y="24.1">VDD</text>
<text x="52.7" y="41.7">VDD_Plate</text>
<text x="80" y="41.7">VDD</text>
<text x="130.8" y="36.2">VDD</text>
<text x="150.7" y="45">VDD_plate</text>
<text x="48" y="56.3">GND</text>
<text x="91.9" y="54.9">GND</text>
<text x="157.1" y="54.8">PA2</text>
<text x="157.1" y="57.5">PA3</text>
<text x="234.5" y="62.4">PA2</text>
<text x="234.5" y="65.9">PA3</text>
<text x="68.2" y="66.1">GND</text>
<text x="123.4" y="75">VDD_Plate</text>
<text x="128.8" y="84.9">GND</text>
<text x="222.1" y="93.9">GND</text>
<text x="239.4" y="93.2">GND</text>
<text x="62.1" y="111.9">VDD_Plate</text>
<text x="206.1" y="108.5">GND</text>
<text x="57.1" y="121.8">GND</text>
<text x="90" y="127.9">VDD</text>
<text x="160.8" y="141.3">GND</text>
<text x="99.5" y="172">GND</text>
<text x="63.3" y="178.2">GND</text>
</g>
<g font-size="1.6" fill="#262626">
<text x="206.9" y="35.3">SCK</text>
<text x="206.9" y="32.6">NSS</text>
<text x="206.9" y="40.9">MOSI</text>
<text x="206.9" y="38.1">MISO</text>
<text x="119.9" y="82.7">INT</text>
<text x="119.9" y="86.9">SCL</text>
<text x="207.6" y="87.6">BOOT0</text>
<text x="119.9" y="91.1">SDA</text>
<text x="119.9" y="95.2">DP</text>
<text x="119.9" y="99.4">DM</text>
<text x="57.2" y="142.6">RESET</text>
<text x="57.2" y="148.2">SWDIO</text>
<text x="57.2" y="153.8">SWCLK</text>
</g>
<g font-size="1.6">
<text x="155.7" y="125.2">1</text>
<text x="169.9" y="125.2">3</text>
<text x="163.9" y="129.6">GND</text>
</g>
</svg>
